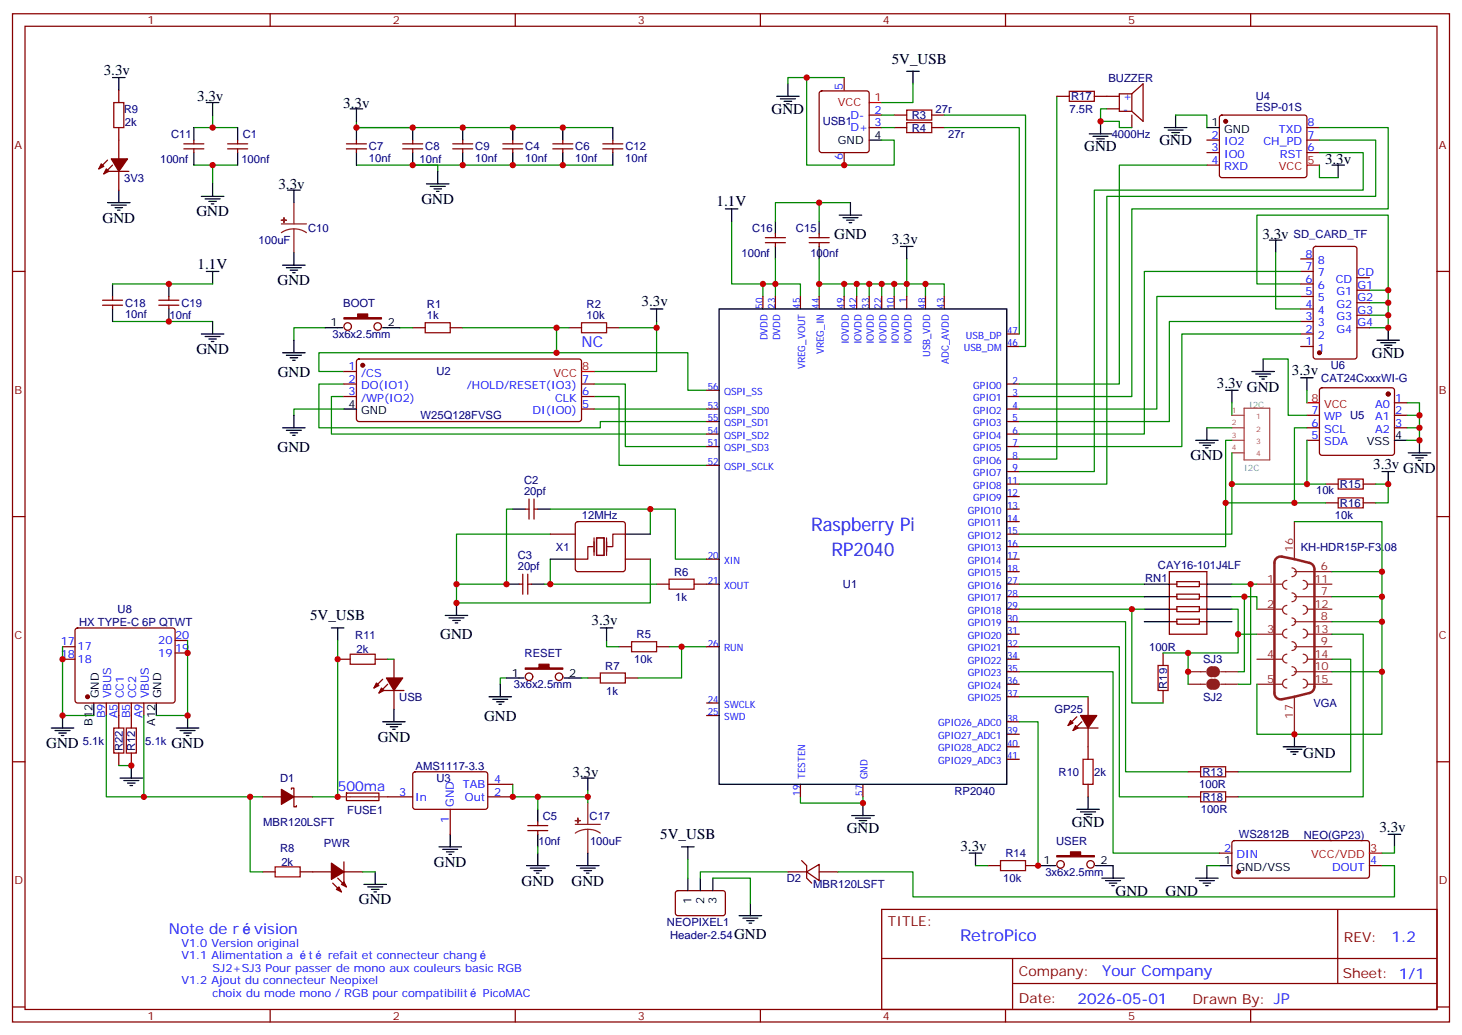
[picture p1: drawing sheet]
<svg xmlns="http://www.w3.org/2000/svg" width="412mm" height="292mm" viewBox="0 0 412 292" stroke-linecap="round" stroke-linejoin="round" font-family="sans-serif">
<g fill="none" stroke="#870000" stroke-width=".35">
<path d="M3.5 3.9h405.4v284.3h-405.4zM7.1 7.4h398.2v277.3h-398.2zM76.2 3.9v3.5M145.3 3.9v3.5M214.5 3.9v3.5M283.6 3.9v3.5M352.8 3.9v3.5M33.5 25.4v3.5M33.5 36v8.8M54.7 39.5v1.1M67 39.5v1.1M100.5 39.5v1.1"/>
<path d="M116.4 39.5v1.1M130.5 39.5v1.1M144.6 39.5v1.1M158.7 39.5v1.1M172.9 39.5v1.1M231.3 25.8l.5-.2h12.7l.5 .2 .2 .5v16l-.3 .5-.4 .2h-12.7l-.5-.2-.2-.5v-16zM238.1 21.9v3.5M245.2 36h3.5M245.2 32.5h3.5M252.2 36h3.6M252.2 32.5h3.6M262.8 36h3.5"/>
<path d="M262.8 32.5h3.5M298.1 27.2h3.5M308.7 27.2h7M312.2 30.7h3.5M319.3 26.5l3.1-2.9v10.6l-3.1-2.8M319.3 26.5v4.9M319.3 32.5v3.5M319.3 26.5h-3.6v4.9h3.6M340.4 39.5h3.6M344.2 32.7l.5-.2h23.2l.5 .2 .3 .5-.1 16.5-.7 .4-23.5-.1-.4-.6v-16.2zM368.7 36h3.5M368.7 39.5h3.5"/>
<path d="M30.3 45.2l-2.4 2.4M30.7 48.3h5.6M31.7 46.6l-2.4 2.4M33.5 48.3v5.3M51.9 42h5.6M51.9 40.6h5.6M54.7 42v1M64.2 42h5.6M64.2 40.6h5.6M67 42v1M97.7 42h5.7M97.7 40.6h5.7"/>
<path d="M100.5 42v1M113.6 42h5.6M113.6 40.6h5.6M116.4 42v1M127.7 42h5.6M127.7 40.6h5.6M130.5 42v1M141.8 42h5.7M141.8 40.6h5.7M144.6 42v1M155.9 42h5.7M155.9 40.6h5.7"/>
<path d="M158.7 42v1M170 42h5.7M170 40.6h5.7M172.9 42v1M238.1 43v3.6M340.4 43h3.6M340.4 46.6h3.6M368.7 43h3.5M3.5 76.6h3.6M215.9 68.4h5.6M215.9 67h5.6M218.7 66v1"/>
<path d="M218.7 68.4v1.1M228.2 68.4h5.7M228.2 67h5.7M231.1 66v1M231.1 68.4v1.1M366.9 76.6h3.5M366.9 73h3.5M370.7 69.7l.4-.2h11l.6 .4 .1 30.6-.5 .7h-11.2l-.6-.4-.1-30.6zM382.8 78.3h3.5M405.3 76.6h3.6M28.9 86.1h5.7M28.9 84.7h5.7"/>
<path d="M31.7 83.6v1.1M31.7 86.1v1M44.8 86.1h5.6M44.8 84.7h5.6M47.6 83.6v1.1M47.6 86.1v1M116.4 92.4h3.5M127 92.4h3.5M160.5 92.4h3.5M171.1 92.4h3.5M215.2 83.6v3.5M218.7 83.6v3.5"/>
<path d="M225.8 83.6v3.5M231.1 83.6v3.5M238.1 83.6v3.5M241.7 83.6v3.5M245.2 83.6v3.5M248.7 83.6v3.5M252.2 83.6v3.5M255.8 83.6v3.5M261.1 83.6v3.5M266.3 83.6v3.5M284 94.2h3.5M284 97.7h3.5"/>
<path d="M366.9 94.2h3.5M366.9 97.7h3.5M366.9 80.1h3.5M366.9 83.6h3.5M366.9 87.1h3.5M366.9 90.7h3.5M382.8 92.4h3.5M382.8 88.9h3.5M382.8 85.4h3.5M382.8 81.8h3.5M97 104.8h3.5M97 108.3h3.5"/>
<path d="M97 111.8h3.5M100.8 101.5l.4-.3 62.4 .1 .4 .7v16.5l-.7 .4-62.3-.1-.5-.6v-16.2zM164 108.3h3.6M164 111.8h3.6M164 115.4h3.6M199.3 115.4h3.5M199.3 110.1h3.5M199.3 118.9h3.5M284 108.3h3.5M284 111.8h3.5M284 115.4h3.5M284 118.9h3.5"/>
<path d="M368.7 117.1h3.5M372.4 109.6l.5-.2h19.7l.5 .2 .2 .5v17.6l-.2 .5-.5 .2h-19.7l-.5-.2-.2-.5v-17.6zM393.3 113.6h3.6M393.3 117.1h3.6M199.3 125.9h3.5M199.3 122.4h3.5M199.3 131.2h3.5M284 133h3.5M284 129.5h3.5M284 125.9h3.5M284 122.4h3.5M284 136.5h3.5"/>
<path d="M368.7 120.7h3.5M368.7 124.2h3.5M373.9 136.5h3.6M384.5 136.5h3.6M393.3 120.7h3.6M3.5 145.7h3.6M148.2 143.6h1M149.2 140.8v5.6M150.6 140.8v5.6M150.6 143.6h1.1M155.2 150.6h7.1M162.5 147.3l.5-.2h12.7l.5 .2 .2 .5v12.7l-.2 .5-.5 .2h-12.7l-.5-.2-.2-.5v-12.7z"/>
<path d="M176.4 157.7h7M199.3 157.7h3.5M284 143.6h3.5M284 157.7h3.5M284 150.6h3.5M284 154.2h3.5M284 147.1h3.5M284 140.1h3.5M373.9 141.8h3.6M384.5 141.8h3.6M405.3 145.7h3.6M21.4 177.3l.5-.2h26.8l.5 .2 .2 .5-.1 20-.6 .5-27.1-.1-.4-.6v-19.8z"/>
<path d="M146.4 164.7h1.1M147.5 161.9v5.7M148.9 161.9v5.7M148.9 164.7h1M185.2 164.7h3.5M195.8 164.7h7M284 164.7h3.5M284 178.9h3.5M284 175.3h3.5M284 171.8h3.5M284 168.3h3.5M284 161.2h3.5"/>
<path d="M329.8 164.7h2.2M329.8 161.2h10.6v17.7h-10.6zM329.8 175.3h2.2M329.8 171.8h2.2M329.8 168.3h2.2M332 174.6h6.3v1.4h-6.3zM332 171.1h6.3v1.4h-6.3zM332 167.6h6.3v1.4h-6.3zM332 164h6.3v1.5h-6.3zM338.3 164.7h2.1M338.3 175.3h2.1M338.3 171.8h2.1"/>
<path d="M338.3 168.3h2.1M17.6 182.4h3.6M17.6 185.9h3.6M30 198.3v3.5M33.5 198.3v7M37 198.3v7M40.6 198.3v3.5M49.4 180.6h3.5M49.4 184.2h3.5M95.2 185.9h3.6M105.8 185.9h3.6M107.9 191.6l-2.4 2.4"/>
<path d="M108.3 194.7h5.6M109.4 193l-2.5 2.4M111.1 185.9v5.3M111.1 194.7v5.3M165.8 191.2h3.5M174.6 182.4h3.6M176.4 191.2h3.5M185.2 182.4h3.5M199.3 182.4h3.5M199.3 198.3h3.5M284 182.4h3.5M284 196.5h3.5"/>
<path d="M284 193h3.5M284 189.4h3.5M284 185.9h3.5M306.9 196.5v5.3M328.1 184.2v3.5M328.1 194.7v3.6M3.5 214.8h3.6M33.5 212.4v3.5M37 212.4v3.5M116.7 217.9l.4-.2h20.1l.4 .7-.1 9.4-.6 .4h-20.1l-.4-.7v-9.1zM199.3 201.8h3.5M284 214.1h3.5"/>
<path d="M284 210.6h3.5M284 207.1h3.5M284 203.6h3.5M303.7 202.1l-2.4 2.5M304.1 205.3h5.6M305.2 203.6l-2.5 2.4M306.9 205.3v8.8M335.1 217.7h3.6M345.7 217.7h3.5M405.3 214.8h3.6M74.1 224.7h5.3M82.2 222.6v-.3h.7v5.2h.7v-.3"/>
<path d="M82.9 224.7h5.3M97.7 223.7h9.2v2l-9.1 .1zM109.4 224.7h7M127 228.2v7.1M137.6 224.7h7M137.6 221.2h7M148.9 234.2h5.6M148.9 232.8h5.6M151.7 231.8v1M151.7 234.2v1.1M225.8 221.2v3.5M243.4 221.2v3.5"/>
<path d="M306.9 221.2v3.5M335.1 224.7h3.6M345.7 224.7h3.5M347.7 237.3l.5-.2h37.7l.4 .7-.1 9.4-.6 .5-37.7-.1-.4-.7v-9.1zM74.1 245.9h3.5M84.7 245.9h8.8M93.8 249.1l2.5 2.4M95.2 247.7l2.5 2.4M97 245.9h5.3M97 243.1v5.6M190.7 251.4l.5-.2h13l.4 .7-.1 5.9-.6 .4h-13l-.4-.7v-5.6zM222.2 245.9h5.3"/>
<path d="M226.1 242.7l1.4 1.4v3.6l1.5 1.4M227.5 245.9l3.6-2.1v4.6zM231.1 245.9h5.3M248.7 256.5h156.6v28.2h-156.6zM278.7 244.1h3.5M289.3 244.1h3.5M344 240.6h3.5M377.3 256.5v20.9M386.3 244.1h3.5M248.7 270.3h156.5M285.6 277.4h119.6M285.6 270.3v14.1"/>
<path d="M3.5 284h3.6M76.2 284.7v3.5M145.3 284.7v3.5M214.5 284.7v3.5M283.6 284.7v3.5M352.8 284.7v3.5M405.3 284h3.6"/>
<circle cx="98.1" cy="92.1" r="1.06"/>
<circle cx="106.5" cy="92.1" r="1.06"/>
<circle cx="149.2" cy="190.9" r="1.06"/>
<circle cx="157.7" cy="190.9" r="1.06"/>
<circle cx="299.2" cy="243.8" r="1.06"/>
<circle cx="307.6" cy="243.8" r="1.06"/>
</g>
<g fill="none" stroke="#008700" stroke-width=".35">
<path d="M54.7 36h5.3M60 32.5v3.5h7M100.5 34.2v1.8h15.9M100.5 36h72.4M227.5 21.9h-5.3v1.7M238.1 21.9h-10.6v24.7h24.7v-7.1h-3.5M248.7 36h3.5M248.7 32.5h3.5M257.5 23.6v5.3h-8.8M266.3 32.5h23v65.2h-1.8M266.3 36h21.2v58.2M298.1 27.2v102.3h-10.6"/>
<path d="M312.2 30.7h-1.8v3.5h5.3v1.8h3.6M331.6 32.5h8.8v3.5M372.2 36h19.4v22.9h-72.3v52.9h-31.8M372.2 39.5h15.9v15.9h-75.9v81.1h-24.7M54.7 46.6h5.3M67 46.6h-7v5.3M100.5 46.6h72.4M116.4 46.6h7.1v1.7M231.1 57.2h8.8M340.4 46.6h-24.7v61.7h-28.2M372.2 46.6v3.5h5.3M372.2 43h12.3v10.6h-75.8v79.4h-21.2"/>
<path d="M206.4 62.4v17.7h8.8M218.7 62.4v-5.2h12.4v5.2M218.7 73v7.1h-3.5v3.5M231.1 73v7.1M255.8 73v7.1h5.3v3.5M359.8 71.3v15.8h7.1M366.9 76.6h-44.1v45.8h-35.3M31.7 90.7h28.3M31.7 80.1h28.3M91.7 92.4h-8.8v3.6M112.9 92.4h3.5M130.5 92.4h30"/>
<path d="M157 92.4v7.1M185.2 90.7v1.7h-10.6M185.2 92.4v12.4h-17.6M218.7 83.6v-3.5h7.1v3.5M238.1 80.1h-7v3.5M238.1 83.6v-3.5h3.6v3.5M241.7 80.1h3.5v3.5M245.2 80.1h3.5v3.5M248.7 80.1h3.5v3.5M252.2 80.1h3.6v3.5M261.1 80.1h5.2v3.5M366.9 80.1h-12.4v-19.4h37.1v21.1"/>
<path d="M366.9 90.7h-37.1v28.2h-42.3M366.9 83.6h-40.6v31.8h-38.8M366.9 94.2h-33.5v31.7h-45.9M386.3 81.8h5.3v3.6h-5.3M391.6 85.4v3.5h-5.3M391.6 88.9v3.5h-5.3M97 115.4h-14.1v1.7M97 111.8h-3.5v10.6h105.8M97 104.8h-7v-5.3h104v10.6h5.3M97 108.3h-7v12.4h79.3v-1.8h30M167.6 111.8h7v19.4h24.7M167.6 108.3h8.8v17.6h22.9"/>
<path d="M167.6 115.4h31.7M347.5 113.6v3.5M356.3 101.2h7.1v15.9h5.3M368.7 110.1v3.5M396.9 113.6h3.5v3.5h-3.5M400.4 117.1v3.6h-3.5M340.4 120.7h7.1M347.5 124.2h-1.8v30h-58.2M347.5 127.7v22.9h-60M347.5 136.5h26.4M368.7 120.7h-3.6v21.1M368.7 124.2v12.3"/>
<path d="M388.1 136.5h3.5v5.3h-3.5M400.4 120.7v3.5h-3.5M144.6 143.6h-1.7v21.1h-14.1v5.3h54.6v-12.3M155.2 150.6h-26.4v14.1M155.2 143.6h35.3v14.1h8.8M155.2 157.7v7M183.4 143.6v7M345.7 141.8h28.2M365.1 147.1h24.7v14.1M153.5 164.7h31.7M287.5 175.3h30v42.4h17.6M287.5 164.7h35.3"/>
<path d="M287.5 168.3h35.3M287.5 171.8h35.3M319.3 171.8v26.5h8.8M347.5 168.3h7v3.5M347.5 171.8h1.7v7.1h5.3M347.5 164.7h7M349.2 178.9v5.3h-14.1M351 168.3v21.1h-1.8M352.8 164.7v28.3h-3.6M375.7 161.2h14.1v7.1h-14.1M375.7 178.9h8.8v45.8h-35.3M389.8 168.3v7h-14.1"/>
<path d="M389.8 175.3v14.1h-14.1M17.6 182.4v19.4h8.9M52.9 180.6v21.2h-8.8M95.2 180.6v44.1h-7M109.4 185.9h1.7M142.9 191.2h-1.8v1.8M164 191.2h1.8M171.1 180.6v1.8h3.5M188.7 182.4h10.6M192.3 182.4v8.8h-12.4M287.5 189.4h26.5v51.2h30M287.5 182.4h28.2v42.3h19.4"/>
<path d="M287.5 196.5h19.4M328.1 184.2h7v8.8M375.7 185.9h5.3v31.8h-31.8M389.8 189.4v17.7h-35.3v-14.1M30 201.8v22.9h10.6M33.5 215.9h3.5M40.6 201.8v22.9h30M287.5 203.6h5.3v40.5M74.1 224.7h-3.5v21.2h3.5M144.6 221.2v3.5h21.2v-1.7M151.7 224.7v3.5M151.7 238.8v1.8"/>
<path d="M165.8 224.7v1.8M225.8 224.7v1.8h17.6v-1.8M393.3 238.8v1.8h-3.5M102.3 245.9h3.5M194 242.4v5.3M201.1 247.7h10.6v7M222.2 245.9h-24.6v1.8M275.2 244.1h3.5M340.4 244.1h3.6M389.8 244.1h3.5v8.8h-135.8v-7h-21.1"/>
</g>
<g fill="none" stroke="#000" stroke-width=".35">
<path d="M31.7 21.9h3.6M33.5 21.9v3.5M54.7 36v3.5M58.2 28.9h3.5M60 28.9v3.6M67 36v3.5M98.8 30.7h3.5M100.5 30.7v3.5M100.5 36v3.5M116.4 36v3.5M130.5 36v3.5M144.6 36v3.5"/>
<path d="M158.7 36v3.5M172.9 36v3.5M219.1 27.2h6.3M220.1 27.9h4.3M221.2 28.6h2.1M221.9 29.3h.7M222.2 23.6v3.6M245.2 39.5h3.5M255.8 20.1h3.5M257.5 20.1v3.5M307.3 37.7h6.3M308.3 38.5h4.3"/>
<path d="M309.4 39.2h2.1M310.1 39.9h.7M310.4 34.2v3.5M328.4 36h6.4M329.5 36.7h4.2M330.6 37.4h2.1M331.3 38.1h.7M331.6 32.5v3.5M340.4 36h3.6M30.3 57.2h6.4M31.4 57.9h4.2M32.5 58.6h2.1"/>
<path d="M33.2 59.3h.7M33.5 53.6v3.6M54.7 43v3.6M56.8 55.4h6.3M57.9 56.1h4.2M58.9 56.8h2.1M59.6 57.5h.7M60 51.9v3.5M67 43v3.6M81.1 53.6h3.6M82.9 53.6v3.6M100.5 43v3.6"/>
<path d="M116.4 43v3.6M120.3 51.9h6.3M121.4 52.6h4.2M122.4 53.3h2.1M123.1 54h.7M123.5 48.3v3.6M130.5 43v3.6M144.6 43v3.6M158.7 43v3.6M172.9 43v3.6M204.6 58.9h3.5M206.4 58.9v3.5"/>
<path d="M239.9 57.2v3.5M375.7 46.6h3.5M377.5 46.6v3.5M58.2 76.6h3.5M60 76.6v3.5M79.7 74.8h6.4M80.8 75.5h4.2M81.8 76.2h2.2M82.5 76.9h.8M82.9 71.3v3.5M218.7 62.4v3.6M218.7 69.5v3.5"/>
<path d="M231.1 62.4v3.6M231.1 69.5v3.5M236.7 60.7h6.4M237.8 61.4h4.2M238.8 62.1h2.1M239.5 62.8h.7M254 69.5h3.5M255.8 69.5v3.5M358.1 67.7h3.5M359.8 67.7v3.6M31.7 80.1v3.5M31.7 87.1v3.6"/>
<path d="M47.6 80.1v3.5M47.6 87.1v3.6M56.8 94.2h6.3M57.9 94.9h4.2M58.9 95.6h2.1M59.6 96.3h.7M60 90.7v3.5M79.7 99.5h6.4M82.9 96v3.5M91.7 92.4h5M107.9 92.4h5M183.4 87.1h3.6"/>
<path d="M185.2 87.1v3.6M202.8 87.1h81.2v134.1h-81.2zM388.4 96h6.4M389.5 96.7h4.2M390.5 97.4h2.1M391.2 98.1h.7M391.6 92.4v3.6M80.8 100.2h4.2M81.8 100.9h2.2M82.5 101.6h.8M82.9 117.1v3.6M97 115.4h3.5"/>
<path d="M345.7 110.1h3.5M347.5 110.1v3.5M353.1 104.8h6.4M354.2 105.5h4.2M355.2 106.2h2.2M356 106.9h.7M356.3 101.2v3.6M366.9 106.5h3.5M368.7 106.5v3.6M79.7 120.7h6.4M80.8 121.4h4.2M81.8 122.1h2.2"/>
<path d="M82.5 122.8h.8M337.3 124.2h6.3M338.3 124.9h4.2M339.4 125.6h2.1M340.1 126.3h.7M340.4 120.7v3.5M389.8 133h3.5M391.6 133v3.5M393.3 124.2h3.6M397.2 127.7h6.4M398.3 128.4h4.2M399.3 129.1h2.2"/>
<path d="M400 129.8h.8M400.4 124.2v3.5M144.6 143.6h3.6M151.7 143.6h3.5M155.2 157.7h7.1M176.4 150.6h7M93.5 177.1h3.5M95.2 177.1v3.5M125.6 173.6h6.3M126.6 174.3h4.3M127.7 175h2.1M128.4 175.7h.7"/>
<path d="M128.8 170v3.6M142.9 164.7h3.5M149.9 164.7h3.6M169.3 177.1h3.6M171.1 177.1v3.5M322.8 164.7h7M322.8 168.3h7M322.8 171.8h7M322.8 175.3h7M340.4 164.7h7.1M340.4 168.3h7.1M340.4 171.8h7.1"/>
<path d="M340.4 175.3h7.1M26.5 198.3v3.5M44.1 198.3v3.5M137.9 196.5h6.4M139 197.2h4.2M140.1 197.9h2.1M140.8 198.6h.7M141.1 193v3.5M142.9 191.2h4.9M159.1 191.2h4.9M14.5 205.3h6.3M15.5 206h4.3"/>
<path d="M16.6 206.7h2.1M17.3 207.4h.7M17.6 201.8v3.5M33.9 219.4h6.3M37 215.9v3.5M49.7 205.3h6.4M50.8 206h4.2M51.9 206.7h2.1M52.6 207.4h.7M52.9 201.8v3.5M107.9 203.6h6.4M109 204.3h4.2"/>
<path d="M110.1 205h2.1M110.8 205.7h.7M111.1 200v3.6M164 219.4h3.6M165.8 219.4v3.6M361.9 210.6h6.4M363 211.3h4.2M364.1 212h2.1M364.8 212.7h.7M365.1 207.1v3.5M34.9 220.1h4.3M36 220.8h2.1"/>
<path d="M36.7 221.5h.7M123.8 238.8h6.4M124.9 239.5h4.2M127 235.3v3.5M151.7 228.2v3.6M151.7 235.3v3.5M192.3 238.8h3.5M194 238.8v3.6M240.2 230h6.4M241.3 230.7h4.2M242.4 231.4h2.1M243.1 232.1h.7"/>
<path d="M243.4 226.5v3.5M303.7 228.2h6.4M304.8 229h4.2M305.9 229.7h2.1M306.6 230.4h.7M306.9 224.7v3.5M391.6 235.3h3.5M393.3 235.3v3.5M102.7 249.4h6.3M103.7 250.1h4.2M104.8 250.8h2.1M105.5 251.5h.7"/>
<path d="M105.8 245.9v3.5M125.9 240.2h2.2M126.6 240.9h.8M148.5 244.1h6.4M149.6 244.8h4.2M150.6 245.5h2.2M151.3 246.2h.7M151.7 240.6v3.5M162.6 244.1h6.4M163.7 244.8h4.2M164.7 245.5h2.2M165.5 246.2h.7"/>
<path d="M165.8 240.6v3.5M194 247.7v3.5M197.6 247.7v3.5M201.1 247.7v3.5M208.5 258.2h6.3M209.5 258.9h4.3M210.6 259.6h2.1M211.7 254.7v3.5M273.4 240.6h3.5M275.2 240.6v3.5M292.8 244.1h4.9M309 244.1h5v3.6"/>
<path d="M310.8 247.7h6.3M311.9 248.4h4.2M312.9 249.1h2.1M313.6 249.8h.7M337.3 247.7h6.3M338.3 248.4h4.2M339.4 249.1h2.1M340.1 249.8h.7M340.4 244.1v3.6M344 244.1h3.5M211.3 260.4h.7"/>
</g>
<g fill="none" stroke="#a10000" stroke-width=".35">
<path d="M32.1 28.9h2.8v7.1h-2.8zM255.8 34.6h7v2.8h-7zM255.8 31h7v2.9h-7zM301.6 25.8h7.1v2.8h-7.1zM119.9 91h7.1v2.8h-7.1zM164 91h7.1v2.8h-7.1zM377.5 135.1h7v2.8h-7zM377.5 140.4h7v2.8h-7zM188.7 163.3h7.1v2.9h-7.1zM98.8 184.5h7v2.8h-7zM169.3 189.8h7.1v2.8h-7.1zM178.2 181h7v2.8h-7z"/>
<path d="M326.7 187.7h2.8v7h-2.8zM32.1 205.3h2.8v7.1h-2.8zM35.6 205.3h2.9v7.1h-2.9zM305.5 214.1h2.8v7.1h-2.8zM338.7 216.3h7v2.8h-7zM338.7 223.3h7v2.8h-7zM77.6 244.5h7.1v2.8h-7.1zM282.2 242.7h7.1v2.8h-7.1z"/>
</g>
<g fill="#870000" stroke="#870000" stroke-width=".35">
<path d="M97 89.6h3.9v-1.1h2.8v1.1h3.9v.4h-10.6z"/>
<path d="M148.2 188.4h3.8v-1.1h2.9v1.1h3.8v.3h-10.5z"/>
<path d="M94.9 250.8l.7-.7 .7 1.4z"/>
<path d="M96.3 249.4l.7-.7 .7 1.4z"/>
<path d="M93.5 243.4l3.5 2.5-3.5 2.1z"/>
<path d="M302 203.2l.7 .7-1.4 .7z"/>
<path d="M303.4 204.6l.7 .7-1.4 .7z"/>
<path d="M304.8 201.8h4.6l-2.5 3.5z"/>
<path d="M298.1 241.3h3.9v-1.1h2.8v1.1h3.9v.4h-10.6z"/>
<path d="M79.4 222.6l3.5 2.1-3.5 2.1z"/>
<path d="M28.6 46.2l.7 .7-1.4 .7z"/>
<path d="M30 47.6l.7 .7-1.4 .7z"/>
<path d="M31.4 44.8h4.6l-2.5 3.5z"/>
<path d="M106.2 192.6l.7 .7-1.4 .7z"/>
<path d="M107.6 194l.7 .7-1.4 .7z"/>
<path d="M109 191.2h4.6l-2.5 3.5z"/>
<circle cx="102.3" cy="103" r=".53"/>
<circle cx="372.2" cy="99.5" r=".53"/>
<circle cx="349.2" cy="245.9" r=".53"/>
<circle cx="345.7" cy="34.2" r=".53"/>
<circle cx="391.6" cy="111.1" r=".53"/>
<circle cx="24.7" cy="196.5" r=".53"/>
</g>
<path d="M167.2 154.2h-1.4v3.5h-3.5M167.6 151.7v4.9M168.3 151.7h2.1v4.9h-2.1zM171.1 151.7v4.9M176.4 150.6h-3.5v3.6h-1.8" fill="none" stroke="#870012" stroke-width=".35"/>
<g fill="none" stroke="#8c2424" stroke-width=".35">
<path d="M82.9 57.2v5.9M79.4 63.1h7M82.9 64.6l1.9 .2 1.6 .8M82.9 64.6l-1.8 .2-1.7 .8M82.9 64.6v6.7M365.1 147.1v10.6M354.5 164.7h7.1M354.5 171.8h7.1M354.5 178.9h7.1M363 170.7a1.23 1.23 0 0 0-1.2 1.3 1.23 1.23 0 0 0 1.2 1.2M363 163.7a1.23 1.23 0 0 0-1.2 1.2 1.23 1.23 0 0 0 1.2 1.3M363 177.4a1.23 1.23 0 0 0-1.2 1.3 1.23 1.23 0 0 0 1.2 1.2"/>
<path d="M364.4 167.2a1.23 1.23 0 0 1 1.3 1.3 1.23 1.23 0 0 1-1.3 1.2M364.4 174.3a1.06 1.06 0 0 1 1.1 1 1.06 1.06 0 0 1-1.1 1.1M364.4 160.2a1.23 1.23 0 0 1 1.3 1.2 1.23 1.23 0 0 1-1.3 1.2M365.1 168.3h10.6M365.1 175.3h10.6M365.1 161.2h10.6M367.6 170.7a1.23 1.23 0 0 1 1.2 1.3 1.23 1.23 0 0 1-1.2 1.2M367.6 177.4a1.23 1.23 0 0 1 1.2 1.3 1.23 1.23 0 0 1-1.2 1.2M367.6 163.7a1.23 1.23 0 0 1 1.2 1.2 1.23 1.23 0 0 1-1.2 1.3M368.7 164.7h7M368.7 171.8h7M368.7 178.9h7"/>
<path d="M335.1 189.4h5M335.1 193h5M344.3 189.4h4.9M344.3 193h4.9M354.5 185.9h7.1M354.5 193h7.1M363 184.5a1.23 1.23 0 0 0-1.2 1.2 1.23 1.23 0 0 0 1.2 1.3M363 191.6a1.23 1.23 0 0 0-1.2 1.2 1.23 1.23 0 0 0 1.2 1.2M364.4 181a1.23 1.23 0 0 1 1.3 1.2 1.23 1.23 0 0 1-1.3 1.2M364.4 188a1.23 1.23 0 0 1 1.3 1.3 1.23 1.23 0 0 1-1.3 1.2M365.1 182.4h10.6M365.1 189.4h10.6"/>
<path d="M365.1 196.5v10.6M367.6 184.5a1.23 1.23 0 0 1 1.2 1.2 1.23 1.23 0 0 1-1.2 1.3M367.6 191.6a1.23 1.23 0 0 1 1.2 1.2 1.23 1.23 0 0 1-1.2 1.2M368.7 185.9h7M368.7 193h7M95.2 224.7h14.2M162.3 232.5h7M165.8 233.9l1.9 .2 1.6 .9M165.8 233.9l-1.8 .2-1.7 .9M165.8 226.5v6M165.8 233.9v6.7"/>
</g>
<g fill="#8c2424" stroke="#8c2424" stroke-width=".35">
<path d="M162.3 231.4l1.4 .1z"/>
<path d="M163 230.7v1.4z"/>
<path d="M79.4 62.1h1.4z"/>
<path d="M80.1 61.4v1.4z"/>
</g>
<path d="M245.2 28.9h3.5M368.7 46.6h3.5M164 104.8h3.6M368.7 113.6h3.5M386.3 240.6h3.5" fill="none" stroke="#f00" stroke-width=".35"/>
<path d="M360 157.5l.8-.5h.6l8 1.8a1.8 1.8 0 0 1 1.4 1.7v33.2a1.8 1.8 0 0 1-1.4 1.7l-7.8 1.8a1.77 1.77 0 0 1-2.1-1.8v-36.6z" fill="none" stroke="#8c2424" stroke-width=".71"/>
<path d="M347.5 117.1h3.5M350.9 115.1h7.3v14.6h-7.3zM347.5 120.7h3.5M347.5 124.2h3.5M347.5 127.7h3.5" fill="none" stroke="#a64a4a" stroke-width=".35"/>
<path d="M341.8 192.3a.71 .71 0 0 0-.7 .7 .71 .71 0 0 0 .7 .7M341.8 188.7a.71 .71 0 0 0-.7 .7 .71 .71 0 0 0 .7 .7M342.5 192.3a.71 .71 0 0 1 .8 .7 .71 .71 0 0 1-.8 .7M342.5 188.7a.71 .71 0 0 1 .8 .7 .71 .71 0 0 1-.8 .7" fill="none" stroke="#8c2424" stroke-width="1.8"/>
<g fill="#c00">
<circle cx="157" cy="92.4" r=".88"/>
<circle cx="157" cy="99.5" r=".88"/>
<circle cx="142.9" cy="164.7" r=".88"/>
<circle cx="47.6" cy="90.7" r=".88"/>
<circle cx="243.4" cy="226.5" r=".88"/>
<circle cx="100.5" cy="36" r=".88"/>
<circle cx="60" cy="46.6" r=".88"/>
<circle cx="60" cy="36" r=".88"/>
<circle cx="185.2" cy="92.4" r=".88"/>
<circle cx="116.4" cy="36" r=".88"/>
<circle cx="116.4" cy="46.6" r=".88"/>
<circle cx="128.8" cy="164.7" r=".88"/>
<circle cx="128.8" cy="170" r=".88"/>
<circle cx="155.2" cy="164.7" r=".88"/>
<circle cx="183.4" cy="143.6" r=".88"/>
<circle cx="47.6" cy="80.1" r=".88"/>
<circle cx="261.1" cy="80.1" r=".88"/>
<circle cx="215.2" cy="80.1" r=".88"/>
<circle cx="192.3" cy="182.4" r=".88"/>
<circle cx="231.1" cy="57.1" r=".88"/>
<circle cx="231.1" cy="80.1" r=".88"/>
<circle cx="218.7" cy="80.1" r=".88"/>
<circle cx="238.1" cy="80.1" r=".88"/>
<circle cx="255.8" cy="80.1" r=".88"/>
<circle cx="252.2" cy="80.1" r=".88"/>
<circle cx="248.7" cy="80.1" r=".88"/>
<circle cx="245.2" cy="80.1" r=".88"/>
<circle cx="241.7" cy="80.1" r=".88"/>
<circle cx="391.6" cy="85.4" r=".88"/>
<circle cx="391.6" cy="92.4" r=".88"/>
<circle cx="391.6" cy="88.9" r=".88"/>
<circle cx="365.1" cy="207.1" r=".88"/>
<circle cx="389.8" cy="175.3" r=".88"/>
<circle cx="389.8" cy="189.4" r=".88"/>
<circle cx="389.8" cy="168.3" r=".88"/>
<circle cx="389.8" cy="161.2" r=".88"/>
<circle cx="347.5" cy="136.5" r=".88"/>
<circle cx="345.7" cy="141.8" r=".88"/>
<circle cx="391.6" cy="81.8" r=".88"/>
<circle cx="391.6" cy="136.5" r=".88"/>
<circle cx="400.4" cy="117.1" r=".88"/>
<circle cx="400.4" cy="120.6" r=".88"/>
<circle cx="400.4" cy="124.2" r=".88"/>
<circle cx="365.1" cy="141.8" r=".88"/>
<circle cx="368.7" cy="136.5" r=".88"/>
<circle cx="130.5" cy="36" r=".88"/>
<circle cx="144.6" cy="36" r=".88"/>
<circle cx="144.6" cy="46.6" r=".88"/>
<circle cx="130.5" cy="46.6" r=".88"/>
<circle cx="158.8" cy="36" r=".88"/>
<circle cx="158.8" cy="46.6" r=".88"/>
<circle cx="151.7" cy="224.7" r=".88"/>
<circle cx="165.8" cy="224.7" r=".88"/>
<circle cx="292.8" cy="244.1" r=".88"/>
<circle cx="351" cy="168.3" r=".88"/>
<circle cx="352.8" cy="164.7" r=".88"/>
<circle cx="310.4" cy="34.2" r=".88"/>
<circle cx="238.1" cy="46.6" r=".88"/>
<circle cx="227.5" cy="21.9" r=".88"/>
<circle cx="144.6" cy="224.7" r=".88"/>
<circle cx="95.3" cy="224.7" r=".88"/>
<circle cx="95.3" cy="185.9" r=".88"/>
<circle cx="37" cy="215.9" r=".88"/>
<circle cx="17.6" cy="201.8" r=".88"/>
<circle cx="17.6" cy="185.9" r=".88"/>
<circle cx="52.9" cy="184.1" r=".88"/>
<circle cx="52.9" cy="201.8" r=".88"/>
<circle cx="70.6" cy="224.7" r=".88"/>
<circle cx="40.6" cy="224.7" r=".88"/>
<circle cx="319.3" cy="171.8" r=".88"/>
<circle cx="335.1" cy="189.4" r=".88"/>
<circle cx="349.3" cy="178.9" r=".88"/>
<circle cx="335.1" cy="184.1" r=".88"/>
</g>
<g font-size="5.3" fill="#00f">
<text x="228.8" y="149.8">Raspberry Pi</text>
<text x="234.6" y="156.8">RP2040</text>
</g>
<text font-size="4.6" fill="#00f" x="270.8" y="265.5">RetroPico</text>
<g font-size="4.2">
<text x="251.5" y="18">5V_USB</text>
<text x="29.3" y="21.2">3.3v</text>
<text x="55.6" y="28.6">3.3v</text>
<text x="96.8" y="30.3">3.3v</text>
<text x="217.7" y="32.1">GND</text>
<text x="327" y="40.9">GND</text>
<text x="305.9" y="42.7">GND</text>
<text x="373.8" y="46.2">3.3v</text>
<text x="78.6" y="53.3">3.3v</text>
<text x="118.9" y="57.5">GND</text>
<text x="202.1" y="58.2">1.1V</text>
<text x="28.9" y="62.8">GND</text>
<text x="55.4" y="61">GND</text>
<text x="235.3" y="67.4">GND</text>
<text x="251.5" y="68.8">3.3v</text>
<text x="356.1" y="67.4">3.3v</text>
<text x="55.7" y="75.8">1.1V</text>
<text x="78.3" y="80.4">GND</text>
<text x="181" y="86.4">3.3v</text>
<text x="55.4" y="99.8">GND</text>
<text x="387" y="100.9">GND</text>
<text x="78.3" y="106.2">GND</text>
<text x="364.4" y="105.8">3.3v</text>
<text x="343.3" y="109.4">3.3v</text>
<text x="351.7" y="110.4">GND</text>
<text x="78.3" y="127.4">GND</text>
<text x="335.8" y="129.8">GND</text>
<text x="387.3" y="132.3">3.3v</text>
<text x="395.8" y="133.4">GND</text>
<text x="87.5" y="175">5V_USB</text>
<text x="166.9" y="176.4">3.3v</text>
<text x="124.2" y="180.3">GND</text>
<text x="136.5" y="203.2">GND</text>
<text x="106.5" y="209.2">GND</text>
<text x="13.1" y="211">GND</text>
<text x="48.3" y="211">GND</text>
<text x="367.6" y="213.8">GND</text>
<text x="161.5" y="219.1">3.3v</text>
<text x="302.3" y="233.2">GND</text>
<text x="186.3" y="236.7">5V_USB</text>
<text x="238.8" y="235">GND</text>
<text x="270.9" y="239.9">3.3v</text>
<text x="389.1" y="234.6">3.3v</text>
<text x="122.4" y="244.5">GND</text>
<text x="147.1" y="249.8">GND</text>
<text x="161.2" y="249.8">GND</text>
<text x="101.2" y="255.1">GND</text>
<text x="314.7" y="252.6">GND</text>
<text x="328.8" y="252.6">GND</text>
<text x="207.1" y="264.9">GND</text>
</g>
<g font-size="4.2" fill="#00f">
<text x="164" y="97.7">NC</text>
<text x="47.6" y="263.5">Note de r</text>
<text x="71.7" y="263.5">vision</text>
<text x="392.5" y="265.7">1.2</text>
<text x="310.9" y="275.3">Your Company</text>
<text x="304" y="283.1">2026-05-01</text>
</g>
<text font-size="3.9" fill="#00f" x="95.2" y="223">500ma</text>
<g font-size="3.9" fill="#800">
<text x="250.5" y="261.1">TITLE:</text>
<text x="379.1" y="265.7">REV:</text>
<text x="287.4" y="275.3">Company:</text>
<text x="378.7" y="275.9">Sheet: 1/1</text>
<text x="287.4" y="282.9">Date:</text>
<text x="336.4" y="283">Drawn By: JP</text>
</g>
<g font-size="3.2" fill="#800">
<text x="41.6" y="6.9">1</text>
<text x="110.8" y="6.9">2</text>
<text x="179.9" y="6.9">3</text>
<text x="249.1" y="6.9">4</text>
<text x="318.2" y="6.9">5</text>
<text x="4.1" y="42">A</text>
<text x="405.9" y="42">A</text>
<text x="4.1" y="111.1">B</text>
<text x="405.9" y="111.1">B</text>
<text x="4.1" y="180.3">C</text>
<text x="405.9" y="180.3">C</text>
<text x="4.1" y="249.4">D</text>
<text x="405.9" y="249.4">D</text>
<text x="41.6" y="287.7">1</text>
<text x="110.8" y="287.7">2</text>
<text x="179.9" y="287.7">3</text>
<text x="249.1" y="287.7">4</text>
<text x="318.2" y="287.7">5</text>
</g>
<g font-size="3.2" fill="#000080">
<text x="312.6" y="23">BUZZER</text>
<text x="302.1" y="28.3">R17</text>
<text x="354.2" y="28.1">U4</text>
<text x="34.9" y="31.9">R9</text>
<text x="35.2" y="35.4">2k</text>
<text x="232.1" y="35.3">USB1</text>
<text x="257.2" y="33.6">R3</text>
<text x="263.9" y="31.8">27r</text>
<text x="301.7" y="31.8">7.5R</text>
<text x="354.2" y="31.3">ESP-01S</text>
<text x="48.3" y="38.9">C11</text>
<text x="68.5" y="38.9">C1</text>
<text x="257.2" y="37.1">R4</text>
<text x="267.5" y="38.9">27r</text>
<text x="313.6" y="38.9">4000Hz</text>
<text x="45.2" y="45.9">100nf</text>
<text x="68.1" y="45.9">100nf</text>
<text x="104.1" y="45.6">10nf</text>
<text x="104.1" y="42.4">C7</text>
<text x="118.4" y="46">10nf</text>
<text x="119.9" y="42.4">C8</text>
<text x="134.1" y="45.6">10nf</text>
<text x="134.1" y="42.4">C9</text>
<text x="148.2" y="45.6">10nf</text>
<text x="148.2" y="42.4">C4</text>
<text x="162.3" y="45.6">10nf</text>
<text x="162.3" y="42.4">C6</text>
<text x="176.4" y="45.6">10nf</text>
<text x="176.4" y="42.4">C12</text>
<text x="35" y="51.2">3V3</text>
<text x="86.9" y="65.4">C10</text>
<text x="212.2" y="65.3">C16</text>
<text x="224.5" y="65.3">C15</text>
<text x="72.9" y="68.9">100uF</text>
<text x="364.9" y="67.1">SD_CARD_TF</text>
<text x="209.2" y="72.4">100nf</text>
<text x="228.6" y="72.4">100nf</text>
<text x="35.3" y="89.7">10nf</text>
<text x="35.3" y="86.5">C18</text>
<text x="51.2" y="86.5">C19</text>
<text x="96.8" y="86.5">BOOT</text>
<text x="120.4" y="90">1k</text>
<text x="120.4" y="86.8">R1</text>
<text x="165.5" y="90">10k</text>
<text x="165.5" y="86.8">R2</text>
<text x="47.8" y="90.1">10nf</text>
<text x="93.8" y="95.3">3x6x2.5mm</text>
<text x="123.1" y="105.9">U2</text>
<text x="372.7" y="107.7">CAT24CxxxWI-G</text>
<text x="375.4" y="104.1">U6</text>
<text x="118.6" y="118.3">W25Q128FVSG</text>
<text x="380.8" y="118.3">U5</text>
<text x="147.8" y="136.6">C2</text>
<text x="378" y="137.6">R15</text>
<text x="147.8" y="139.7">20pf</text>
<text x="371.2" y="139.4">10k</text>
<text x="378" y="142.9">R16</text>
<text x="164.1" y="146.5">12MHz</text>
<text x="376.6" y="146.5">10k</text>
<text x="156.8" y="155.3">X1</text>
<text x="366.9" y="155.3">KH-HDR15P-F3.08</text>
<text x="146.1" y="160.9">20pf</text>
<text x="146.1" y="157.7">C3</text>
<text x="326.6" y="160.6">CAY16-101J4LF</text>
<text x="190.2" y="162.4">R6</text>
<text x="237.8" y="165.9">U1</text>
<text x="323" y="164.1">RN1</text>
<text x="33.2" y="172.9">U8</text>
<text x="190.4" y="169.4">1k</text>
<text x="22.3" y="176.5">HX TYPE-C 6P QTWT</text>
<text x="100.2" y="180.3">R11</text>
<text x="100.5" y="184.2">2k</text>
<text x="148" y="185.3">RESET</text>
<text x="179.6" y="180">R5</text>
<text x="324.1" y="183.5">100R</text>
<text x="170.7" y="188.9">R7</text>
<text x="178.9" y="187.1">10k</text>
<text x="339.4" y="187.1">SJ3</text>
<text x="112.6" y="197.6">USB</text>
<text x="144.9" y="194.1">3x6x2.5mm</text>
<text x="171" y="195.9">1k</text>
<text x="329.2" y="194.2" transform="rotate(-90 329.2 194.2)">R19</text>
<text x="339.4" y="197.6">SJ2</text>
<text x="297.4" y="201.2">GP25</text>
<text x="370.5" y="199.4">VGA</text>
<text x="23.3" y="210">5.1k</text>
<text x="41" y="210">5.1k</text>
<text x="34.6" y="211.9" transform="rotate(-90 34.6 211.9)">R22</text>
<text x="38.2" y="211.9" transform="rotate(-90 38.2 211.9)">R12</text>
<text x="79" y="220.6">D1</text>
<text x="117.2" y="217">AMS1117-3.3</text>
<text x="123.1" y="220.5">U3</text>
<text x="298.6" y="218.8">R10</text>
<text x="308.7" y="218.8">2k</text>
<text x="339.2" y="218.8">R13</text>
<text x="269.2" y="224.1">RP2040</text>
<text x="338.3" y="222.3">100R</text>
<text x="339.2" y="225.8">R18</text>
<text x="74.2" y="232.9">MBR120LSFT</text>
<text x="97.9" y="229.4">FUSE1</text>
<text x="153.1" y="231.1">C5</text>
<text x="166.3" y="231.1">C17</text>
<text x="338.7" y="229.4">100R</text>
<text x="91.4" y="238.8">PWR</text>
<text x="151.9" y="238.2">10nf</text>
<text x="166.4" y="238.2">100uF</text>
<text x="297.9" y="238.2">USER</text>
<text x="349.4" y="236.4">WS2812B</text>
<text x="367.8" y="236.5">NEO(GP23)</text>
<text x="79" y="240.2">R8</text>
<text x="79.4" y="244.1">2k</text>
<text x="283.6" y="241.8">R14</text>
<text x="221.9" y="248.8">D2</text>
<text x="229.4" y="250.5">MBR120LSFT</text>
<text x="283" y="248.8">10k</text>
<text x="294.9" y="247">3x6x2.5mm</text>
<text x="188.1" y="261.2">NEOPIXEL1</text>
<text x="189.1" y="264.7">Header-2.54</text>
</g>
<g font-size="3.2" fill="#f00">
<text x="236.4" y="30">VCC</text>
<text x="246.7" y="28.6">1</text>
<text x="360.7" y="48">VCC</text>
<text x="368.8" y="46.2">5</text>
<text x="156.1" y="106.2">VCC</text>
<text x="164.2" y="104.4">8</text>
<text x="370" y="113.2">8</text>
<text x="373.5" y="115">VCC</text>
<text x="369.9" y="242">VCC/VDD</text>
<text x="386.5" y="240.2">3</text>
</g>
<g font-size="3.2" fill="#00f">
<text x="237.8" y="25.4" transform="rotate(-90 237.8 25.4)">5</text>
<text x="316.8" y="28.2">+</text>
<text x="239.9" y="33.5">D-</text>
<text x="246.7" y="35.6">3</text>
<text x="246.7" y="32.1">2</text>
<text x="316.8" y="31.8">-</text>
<text x="368.8" y="35.6">8</text>
<text x="239.9" y="37">D+</text>
<text x="341.8" y="39.2">2</text>
<text x="345.3" y="40.9">IO2</text>
<text x="356.4" y="40.9">CH_PD</text>
<text x="360.8" y="37.4">TXD</text>
<text x="368.8" y="39.2">7</text>
<text x="237.8" y="45.1" transform="rotate(-90 237.8 45.1)">6</text>
<text x="341.8" y="42.7">3</text>
<text x="341.8" y="46.2">4</text>
<text x="345.3" y="44.5">IO0</text>
<text x="345.3" y="48">RXD</text>
<text x="361" y="44.5">RST</text>
<text x="368.8" y="42.7">6</text>
<text x="368.2" y="72.7">8</text>
<text x="368.2" y="76.2">7</text>
<text x="371.7" y="74.4">8</text>
<text x="371.7" y="78">7</text>
<text x="382.9" y="78">CD</text>
<text x="368.2" y="79.7">6</text>
<text x="368.2" y="83.3">5</text>
<text x="371.7" y="81.5">6</text>
<text x="376.8" y="79.7">CD</text>
<text x="377" y="83.3">G1</text>
<text x="382.9" y="81.5">G1</text>
<text x="368.2" y="86.8">4</text>
<text x="371.7" y="85">5</text>
<text x="371.7" y="88.5">4</text>
<text x="377" y="86.8">G2</text>
<text x="382.9" y="88.5">G3</text>
<text x="382.9" y="85">G2</text>
<text x="368.2" y="90.3">3</text>
<text x="368.2" y="93.8">2</text>
<text x="371.7" y="92.1">3</text>
<text x="371.7" y="95.6">2</text>
<text x="377" y="93.8">G4</text>
<text x="377" y="90.3">G3</text>
<text x="382.9" y="92.1">G4</text>
<text x="368.2" y="97.4">1</text>
<text x="371.7" y="99.1">1</text>
<text x="98.4" y="104.4">1</text>
<text x="98.4" y="108">2</text>
<text x="101.8" y="106.2">/CS</text>
<text x="164.2" y="108">7</text>
<text x="98.4" y="111.5">3</text>
<text x="101.8" y="109.7">DO(IO1)</text>
<text x="101.8" y="113.2">/WP(IO2)</text>
<text x="131.7" y="109.7">/HOLD/RESET(IO3)</text>
<text x="156.6" y="113.2">CLK</text>
<text x="164.2" y="111.5">6</text>
<text x="393.5" y="113.2">1</text>
<text x="150.2" y="116.8">DI(IO0)</text>
<text x="164.2" y="115">5</text>
<text x="370" y="116.8">7</text>
<text x="373.5" y="118.5">WP</text>
<text x="387.9" y="115">A0</text>
<text x="387.9" y="118.5">A1</text>
<text x="393.5" y="116.8">2</text>
<text x="370" y="123.8">5</text>
<text x="370" y="120.3">6</text>
<text x="373.5" y="125.6">SDA</text>
<text x="373.5" y="122.1">SCL</text>
<text x="387.9" y="122.1">A2</text>
<text x="393.5" y="120.3">3</text>
<text x="17.1" y="185.6">18</text>
<text x="17.1" y="182">17</text>
<text x="21.9" y="183.4">17</text>
<text x="44.7" y="181.7">20</text>
<text x="44.7" y="185.2">19</text>
<text x="49.4" y="180.3">20</text>
<text x="49.4" y="183.8">19</text>
<text x="21.9" y="187">18</text>
<text x="31.4" y="197" transform="rotate(-90 31.4 197)">VBUS</text>
<text x="34.9" y="197" transform="rotate(-90 34.9 197)">CC1</text>
<text x="38.5" y="197" transform="rotate(-90 38.5 197)">CC2</text>
<text x="42" y="197" transform="rotate(-90 42 197)">VBUS</text>
<text x="29.6" y="202.6" transform="rotate(-90 29.6 202.6)">B9</text>
<text x="33.2" y="202.6" transform="rotate(-90 33.2 202.6)">A5</text>
<text x="36.7" y="202.6" transform="rotate(-90 36.7 202.6)">B5</text>
<text x="40.2" y="202.6" transform="rotate(-90 40.2 202.6)">A9</text>
<text x="139.3" y="220.8">4</text>
<text x="112.6" y="224.4">3</text>
<text x="117.1" y="225.8">In</text>
<text x="128.1" y="227.5" transform="rotate(-90 128.1 227.5)">GND</text>
<text x="130.6" y="222.3">TAB</text>
<text x="131.1" y="225.8">Out</text>
<text x="139.3" y="224.4">2</text>
<text x="126.6" y="232" transform="rotate(-90 126.6 232)">1</text>
<text x="345.3" y="240.2">2</text>
<text x="348.8" y="242">DIN</text>
<text x="375.8" y="245.5">DOUT</text>
<text x="386.5" y="243.8">4</text>
<text x="51.2" y="267.1">V1.0 Version original</text>
<text x="51.2" y="270.6">V1.1 Alimentation a</text>
<text x="60" y="274.1">SJ2+SJ3 Pour passer de mono aux couleurs basic RGB</text>
<text x="87" y="270.6">t</text>
<text x="92.6" y="270.6">refait et connecteur chang</text>
<text x="51.2" y="277.6">V1.2 Ajout du connecteur Neopixel</text>
<text x="60" y="281.2">choix du mode mono / RGB pour compatibilit</text>
<text x="136.2" y="281.2">PicoMAC</text>
</g>
<g font-size="3.2">
<text x="341.8" y="35.6">1</text>
<text x="236.4" y="40.6">GND</text>
<text x="246.7" y="39.2">4</text>
<text x="345.3" y="37.4">GND</text>
<text x="93.2" y="92.1">1</text>
<text x="109.4" y="92.1">2</text>
<text x="98.4" y="115">4</text>
<text x="101.8" y="116.8">GND</text>
<text x="385.5" y="125.6">VSS</text>
<text x="393.5" y="123.8">4</text>
<text x="144.4" y="190.9">1</text>
<text x="160.5" y="190.9">2</text>
<text x="27.9" y="197" transform="rotate(-90 27.9 197)">GND</text>
<text x="45.5" y="197" transform="rotate(-90 45.5 197)">GND</text>
<text x="26.1" y="204.6" transform="rotate(-90 26.1 204.6)">B12</text>
<text x="43.7" y="204.6" transform="rotate(-90 43.7 204.6)">A12</text>
<text x="294.3" y="243.8">1</text>
<text x="310.4" y="243.8">2</text>
<text x="345.3" y="243.8">1</text>
<text x="348.8" y="245.5">GND/VSS</text>
<text x="195.1" y="255" transform="rotate(-90 195.1 255)">1</text>
<text x="198.6" y="255" transform="rotate(-90 198.6 255)">2</text>
<text x="202.1" y="255" transform="rotate(-90 202.1 255)">3</text>
</g>
<g font-size="3.2" fill="#8d2323">
<text x="364.8" y="155.6" transform="rotate(-90 364.8 155.6)">16</text>
<text x="372.5" y="160.9">6</text>
<text x="357.5" y="164.4">1</text>
<text x="370.8" y="164.4">11</text>
<text x="372.5" y="167.9">7</text>
<text x="357.5" y="171.5">2</text>
<text x="370.8" y="171.5">12</text>
<text x="357.5" y="178.5">3</text>
<text x="370.8" y="178.5">13</text>
<text x="372.5" y="175">8</text>
<text x="357.5" y="185.6">4</text>
<text x="370.8" y="185.6">14</text>
<text x="372.5" y="182">9</text>
<text x="370.8" y="189.1">10</text>
<text x="357.5" y="192.6">5</text>
<text x="370.8" y="192.6">15</text>
<text x="364.8" y="202.6" transform="rotate(-90 364.8 202.6)">17</text>
</g>
<g font-size="2.8" fill="#00f">
<text x="215.2" y="87" transform="rotate(-90 215.2 87)">50</text>
<text x="218.7" y="87" transform="rotate(-90 218.7 87)">23</text>
<text x="225.7" y="87" transform="rotate(-90 225.7 87)">45</text>
<text x="231" y="87" transform="rotate(-90 231 87)">44</text>
<text x="238.1" y="87" transform="rotate(-90 238.1 87)">49</text>
<text x="241.6" y="87" transform="rotate(-90 241.6 87)">42</text>
<text x="245.1" y="87" transform="rotate(-90 245.1 87)">33</text>
<text x="248.7" y="87" transform="rotate(-90 248.7 87)">22</text>
<text x="252.2" y="87" transform="rotate(-90 252.2 87)">10</text>
<text x="255.7" y="85.5" transform="rotate(-90 255.7 85.5)">1</text>
<text x="261" y="87" transform="rotate(-90 261 87)">48</text>
<text x="266.3" y="87" transform="rotate(-90 266.3 87)">43</text>
<text x="216.5" y="96" transform="rotate(-90 216.5 96)">DVDD</text>
<text x="220" y="96" transform="rotate(-90 220 96)">DVDD</text>
<text x="272.5" y="95.5">USB_DP</text>
<text x="284.1" y="94.2">47</text>
<text x="232.4" y="99.9" transform="rotate(-90 232.4 99.9)">VREG_IN</text>
<text x="239.4" y="97.1" transform="rotate(-90 239.4 97.1)">IOVDD</text>
<text x="243" y="97.1" transform="rotate(-90 243 97.1)">IOVDD</text>
<text x="246.5" y="97.1" transform="rotate(-90 246.5 97.1)">IOVDD</text>
<text x="250" y="97.1" transform="rotate(-90 250 97.1)">IOVDD</text>
<text x="253.6" y="97.1" transform="rotate(-90 253.6 97.1)">IOVDD</text>
<text x="257.1" y="97.1" transform="rotate(-90 257.1 97.1)">IOVDD</text>
<text x="262.4" y="100.7" transform="rotate(-90 262.4 100.7)">USB_VDD</text>
<text x="271.9" y="99">USB_DM</text>
<text x="284.1" y="97.7">46</text>
<text x="227.1" y="104.2" transform="rotate(-90 227.1 104.2)">VREG_VOUT</text>
<text x="267.7" y="102.6" transform="rotate(-90 267.7 102.6)">ADC_AVDD</text>
<text x="199.7" y="110">56</text>
<text x="204.3" y="111.4">QSPI_SS</text>
<text x="274.6" y="113.2">GPIO1</text>
<text x="274.6" y="109.6">GPIO0</text>
<text x="285.6" y="111.8">3</text>
<text x="285.6" y="108.3">2</text>
<text x="199.7" y="118.9">55</text>
<text x="199.7" y="115.3">53</text>
<text x="204.3" y="116.7">QSPI_SD0</text>
<text x="274.6" y="116.7">GPIO2</text>
<text x="285.6" y="118.9">5</text>
<text x="285.6" y="115.3">4</text>
<text x="199.7" y="122.4">54</text>
<text x="199.7" y="125.9">51</text>
<text x="204.3" y="120.2">QSPI_SD1</text>
<text x="204.3" y="123.7">QSPI_SD2</text>
<text x="274.6" y="123.7">GPIO4</text>
<text x="274.6" y="120.2">GPIO3</text>
<text x="285.6" y="125.9">7</text>
<text x="285.6" y="122.4">6</text>
<text x="199.7" y="131.2">52</text>
<text x="204.3" y="127.3">QSPI_SD3</text>
<text x="274.6" y="130.8">GPIO6</text>
<text x="274.6" y="127.3">GPIO5</text>
<text x="285.6" y="129.4">8</text>
<text x="204.3" y="132.6">QSPI_SCLK</text>
<text x="274.6" y="134.3">GPIO7</text>
<text x="274.6" y="137.8">GPIO8</text>
<text x="284.1" y="136.5">11</text>
<text x="285.6" y="133">9</text>
<text x="274.6" y="141.4">GPIO9</text>
<text x="284.1" y="143.5">13</text>
<text x="284.1" y="140">12</text>
<text x="273" y="148.4">GPIO11</text>
<text x="273" y="144.9">GPIO10</text>
<text x="284.1" y="147.1">14</text>
<text x="273" y="155.5">GPIO13</text>
<text x="273" y="152">GPIO12</text>
<text x="284.1" y="154.1">16</text>
<text x="284.1" y="150.6">15</text>
<text x="199.7" y="157.7">20</text>
<text x="204.3" y="159">XIN</text>
<text x="273" y="159">GPIO14</text>
<text x="284.1" y="161.2">18</text>
<text x="284.1" y="157.7">17</text>
<text x="199.7" y="164.7">21</text>
<text x="204.3" y="166.1">XOUT</text>
<text x="273" y="166.1">GPIO16</text>
<text x="273" y="162.5">GPIO15</text>
<text x="284.1" y="164.7">27</text>
<text x="273" y="173.1">GPIO18</text>
<text x="273" y="169.6">GPIO17</text>
<text x="284.1" y="171.8">29</text>
<text x="284.1" y="168.2">28</text>
<text x="273" y="176.7">GPIO19</text>
<text x="284.1" y="178.8">31</text>
<text x="284.1" y="175.3">30</text>
<text x="199.7" y="182.4">26</text>
<text x="204.3" y="183.7">RUN</text>
<text x="273" y="183.7">GPIO21</text>
<text x="273" y="180.2">GPIO20</text>
<text x="284.1" y="185.9">34</text>
<text x="284.1" y="182.4">32</text>
<text x="273" y="190.8">GPIO23</text>
<text x="273" y="187.2">GPIO22</text>
<text x="284.1" y="189.4">35</text>
<text x="273" y="197.8">GPIO25</text>
<text x="273" y="194.3">GPIO24</text>
<text x="284.1" y="196.5">37</text>
<text x="284.1" y="192.9">36</text>
<text x="199.7" y="201.8">25</text>
<text x="199.7" y="198.2">24</text>
<text x="204.3" y="203.1">SWD</text>
<text x="204.3" y="199.6">SWCLK</text>
<text x="284.1" y="203.5">38</text>
<text x="264.6" y="208.4">GPIO27_ADC1</text>
<text x="264.6" y="204.9">GPIO26_ADC0</text>
<text x="284.1" y="207">39</text>
<text x="264.6" y="215.5">GPIO29_ADC3</text>
<text x="264.6" y="211.9">GPIO28_ADC2</text>
<text x="284.1" y="214.1">41</text>
<text x="284.1" y="210.6">40</text>
<text x="227.1" y="219.8" transform="rotate(-90 227.1 219.8)">TESTEN</text>
<text x="244.7" y="219.8" transform="rotate(-90 244.7 219.8)">GND</text>
<text x="225.7" y="224.4" transform="rotate(-90 225.7 224.4)">19</text>
<text x="243.4" y="224.4" transform="rotate(-90 243.4 224.4)">57</text>
</g>
<g font-size="2.5" fill="#838383">
<text x="352.3" y="115.1">I2C</text>
<text x="351" y="132.7">I2C</text>
</g>
<g font-size="2.1" fill="#a54b4b">
<text x="347.4" y="116.5">1</text>
<text x="347.4" y="120">2</text>
<text x="354.3" y="118.2">1</text>
<text x="347.4" y="123.5">3</text>
<text x="354.3" y="121.7">2</text>
<text x="354.3" y="125.2">3</text>
<text x="347.4" y="126.9">4</text>
<text x="354.3" y="128.7">4</text>
</g>
</svg>
